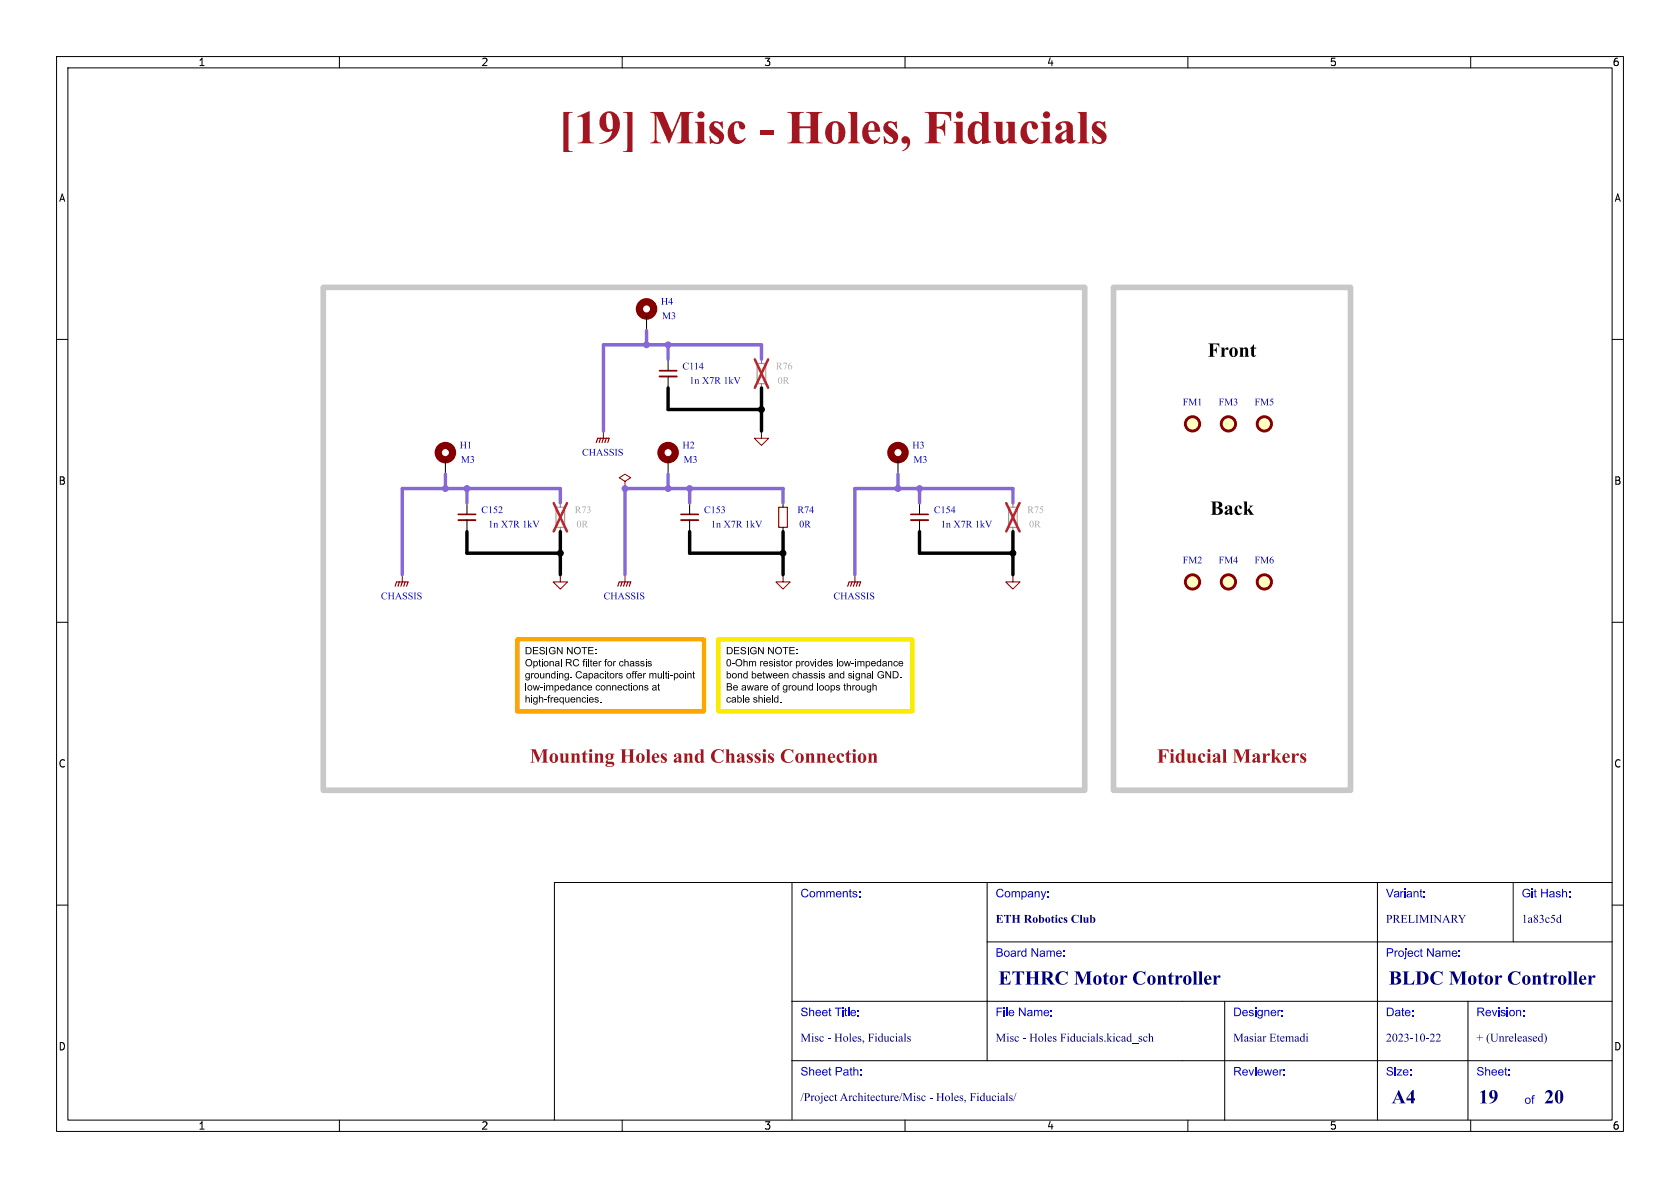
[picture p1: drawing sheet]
<svg xmlns="http://www.w3.org/2000/svg" width="297mm" height="210mm" viewBox="0 0 297 210" stroke-linecap="round" stroke-linejoin="round" font-family="sans-serif">
<g fill="none" stroke="#000" stroke-width=".18">
<path d="M10 10h277v190h-277zM12 12h273v186h-273zM60 10v2M110 10v2M160 10v2M210 10v2M260 10v2M114.3 55.9v2.5M10 60h2M118.1 63.5v2M118.1 66.5v2.1M285 60h2"/>
<path d="M78.7 81.3v2.5M82.5 88.9v2M82.5 91.9v2.1M110.5 86.4h.1M118.1 81.3v2.5M121.9 88.9v2M121.9 91.9v2.1M138.4 88.9v.8M138.4 93.2v.8M158.7 81.3v2.5M162.6 88.9v2M162.6 91.9v2.1"/>
<path d="M10 110h2M285 110h2M140 156v42M174.5 156v31.5M243.5 156v42M267.5 156v10.5M285 156h-187v42M10 160h2M140 177h145M174.5 166.5h110.5M216.5 177v21M259.5 177v21"/>
<path d="M285 160h2M60 198v2M110 198v2M140 187.5h145M160 198v2M210 198v2M260 198v2"/>
</g>
<g fill="#ffffc2" stroke="#ffffc2" stroke-width=".18">
<circle cx="210.8" cy="102.9" r="1.27"/>
<circle cx="217.2" cy="74.9" r="1.27"/>
<circle cx="210.8" cy="74.9" r="1.27"/>
<circle cx="223.5" cy="74.9" r="1.27"/>
<circle cx="223.5" cy="102.9" r="1.27"/>
<circle cx="217.2" cy="102.9" r="1.27"/>
</g>
<g fill="none" stroke="#840000" stroke-width=".51">
<circle cx="210.8" cy="74.9" r="1.27"/>
<circle cx="217.2" cy="74.9" r="1.27"/>
<circle cx="223.5" cy="74.9" r="1.27"/>
<circle cx="210.8" cy="102.9" r="1.27"/>
<circle cx="217.2" cy="102.9" r="1.27"/>
<circle cx="223.5" cy="102.9" r="1.27"/>
</g>
<path d="M106.7 76.2v1.3M134.6 76.2v1.3h1.3l-1.3 1.2-1.3-1.2h1.3M110.5 85.1l1-.6-1-.7-1 .7 1 .6v1.3M71.1 101.6v1.3M99.1 101.6v1.3h1.2l-1.2 1.2-1.3-1.2h1.3M110.5 101.6v1.3M138.4 101.6v1.3h1.3l-1.3 1.2-1.2-1.2h1.2M151.1 101.6v1.3M179.1 101.6v1.3h1.2l-1.2 1.2-1.3-1.2h1.3" fill="none" stroke="#840000" stroke-width=".18"/>
<path d="M116.6 65.5h3M81 90.9h3.1M120.4 90.9h3M161 90.9h3.1" fill="none" stroke="#840000" stroke-width=".3"/>
<path d="M116.6 66.5h3M81 91.9h3.1M120.4 91.9h3M161 91.9h3.1" fill="none" stroke="#840000" stroke-width=".33"/>
<g fill="none" stroke="#840000" stroke-width="1.3">
<circle cx="114.3" cy="54.6" r="1.27"/>
<circle cx="78.7" cy="80" r="1.27"/>
<circle cx="118.1" cy="80" r="1.27"/>
<circle cx="158.7" cy="80" r="1.27"/>
</g>
<path d="M133.9 64.3h1.5v3.5h-1.5zM98.3 89.7h1.5v3.5h-1.5zM178.3 89.7h1.5v3.5h-1.5z" fill="none" stroke="#9c9b98" stroke-width=".2"/>
<path d="M134.6 63.5v.8M134.6 67.8v.8M99.1 88.9v.8M99.1 93.2v.8M179.1 88.9v.8M179.1 93.2v.8" fill="none" stroke="#7a7a77" stroke-width=".18"/>
<path d="M133.4 63.5l2.4 5M135.8 63.5l-2.4 5M97.9 88.9l2.3 5M100.2 88.9l-2.3 5M177.9 88.9l2.3 5M180.2 88.9l-2.3 5" fill="none" stroke="#e12e31" stroke-width=".46"/>
<g fill="none" stroke="#840000" stroke-width=".2">
<path d="M105.4 78.2l.3-.7h2l-.3 .7M106.2 77.5l-.3 .7M106.7 77.5l-.3 .7M107.2 77.5l-.3 .7M137.7 89.7h1.5v3.5h-1.5zM69.8 103.6l.3-.7h2l-.2 .7M70.6 102.9l-.2 .7M71.1 102.9l-.2 .7M71.6 102.9l-.2 .7M109.2 103.6l.3-.7h2l-.2 .7M110 102.9l-.3 .7M110.5 102.9l-.3 .7"/>
<path d="M111 102.9l-.3 .7M149.9 103.6l.2-.7h2l-.2 .7M150.6 102.9l-.2 .7M151.1 102.9l-.2 .7M151.6 102.9l-.2 .7"/>
</g>
<path d="M114.3 58.4v2.6M118.1 61v2.5M134.6 63.5v-2.5h-27.9v15.2M78.7 83.8v2.6M82.5 86.4v2.5M99.1 88.9v-2.5h-28v15.2M118.1 83.8v2.6M121.9 86.4v2.5M138.4 88.9v-2.5h-27.9v15.2M158.7 83.8v2.6M162.6 86.4v2.5M179.1 88.9v-2.5h-28v15.2" fill="none" stroke="#8b67d5" stroke-width=".61"/>
<path d="M118.1 68.6v3.8h16.5M134.6 68.6v7.6M82.5 94v3.8h16.6M99.1 94v7.6M121.9 94v3.8h16.5M138.4 94v7.6M162.6 94v3.8h16.5M179.1 94v7.6" fill="none" stroke="#000" stroke-width=".61"/>
<path d="M91.4 113h33.1v12.7h-33.1z" fill="none" stroke="#ffa500" stroke-width=".8"/>
<g fill="#000">
<path d="M92.9 114.4h.5a.64 .64 0 0 1 .6 .6 .64 .64 0 0 1-.6 .7h-.5v-.2h.5a.49 .49 0 0 0 .4-.5 .49 .49 0 0 0-.4-.5h-.3v1h-.2zM93 116.7a.63 .63 0 0 1 1 .1 .63 .63 0 0 1-.3 .9 .63 .63 0 0 1-.8-.5h.2a.47 .47 0 0 0 .6 .4 .47 .47 0 0 0 .1-.8l-.5-.1-.2 .2v.3h-.2zM94.2 114.4h.9v.1h-.7v.4h.7v.2h-.7v.4h.8v.2h-1zM95.5 114.5l.6-.1 .2 .3h-.1a.27 .27 0 0 0-.4-.3 .27 .27 0 0 0-.2 .4l.3 .1a.43 .43 0 0 1 .4 .6 .43 .43 0 0 1-.7 .1l-.3-.3 .2-.1a.33 .33 0 0 0 .3 .3 .33 .33 0 0 0 .4-.3l-.7-.3zM95.3 116.6l.2-.1v.4h.1v.1h-.1v.5l.1 .3a.23 .23 0 0 1-.2 0 .23 .23 0 0 1-.1-.3v-.5h-.1zM95.8 116.5h.1v.2h-.1zM96.6 114.4h.2v1.3h-.2zM97.2 114.5l.6-.1 .3 .2 .1 .1-.2 .1a.49 .49 0 0 0-.7-.1 .49 .49 0 0 0 0 .7 .49 .49 0 0 0 .7 0v-.2h-.3v-.2h.5v.5a.69 .69 0 0 1-1 0 .69 .69 0 0 1 0-1zM97.5 119.1l.3-.1 .2 .1v-.5h.2v1.3h-.2v-.1l-.1 .1h-.3l-.2-.3 .2-.1a.29 .29 0 0 0 .3 .3 .29 .29 0 0 0 .1-.5l-.3-.2-.1 .4h-.2zM98.5 114.4h.1l.7 1v-1h.2v1.3h-.2l-.7-1v1h-.1zM99.1 116.5h.2v1.3h-.2zM100.2 114.4h.2l.7 1v-1h.1v1.3h-.1l-.7-1v1h-.2z"/>
<path d="M100 116.5h.6a.35 .35 0 0 1 .5 .3 .35 .35 0 0 1-.4 .4l.5 .6h-.2l-.4-.5-.2-.1h-.2v.6h-.2v-.7l.9-.1a.21 .21 0 0 0-.1-.3 .21 .21 0 0 0-.2-.1h-.4v.5h-.2zM101.6 114.5a.63 .63 0 0 1 1 .1 .63 .63 0 0 1-.3 1 .63 .63 0 0 1-.8-.6h.1a.47 .47 0 0 0 .7 .5 .47 .47 0 0 0 .1-.8l-.5-.2-.2 .2-.1 .3h-.1zM101.4 116.7l.7-.2 .2 .3-.1 .1a.45 .45 0 0 0-.6-.2 .45 .45 0 0 0-.1 .7l.4 .3 .2-.1 .1-.3 .2 .1a.62 .62 0 0 1-1 .3 .62 .62 0 0 1 0-1zM101.9 118.8l.6-.2 .3 .3-.1 .1a.45 .45 0 0 0-.6-.1 .45 .45 0 0 0-.1 .7l.4 .2 .2-.1 .1-.2h.2a.62 .62 0 0 1-1 .3 .62 .62 0 0 1 0-1zM103.2 116.6l.3-.1-.2 .2 .2 .3h-.2v.8h-.2v-.8h-.1zM102.8 114.4h1v.1h-.4v1.2h-.2v-1.2h-.4zM103.6 116.5h.1v.2h-.1zM104 116.5h.1v1.3h-.1zM104 114.4h.9v.1h-.7v.4h.7v.2h-.7v.4h.7v.2h-.9zM104.4 116.6l.1-.1v.4h.2v.1h-.2v.5l.2 .3a.23 .23 0 0 1-.2 0 .23 .23 0 0 1-.1-.3v-.5h-.1zM105.2 114.7h.2v.2h-.2zM105.2 115.5h.2v.2h-.2z"/>
<path d="M107 116.6l.4-.1-.3 .2 .2 .3h-.2v.8h-.1v-.8h-.2zM107.4 118.8l.1-.1v.3h.2v.1h-.2v.6l.2 .2a.23 .23 0 0 1-.3 0 .23 .23 0 0 1 0-.3v-.5h-.2zM110.4 116.5h.1v.5l.3-.2 .3 .2v.8h-.1v-.7l-.2-.1-.2 .1-.1 .7h-.1zM111.9 118.7l.3-.1-.2 .3 .1 .2h-.1v.8h-.2v-.8h-.1zM112.3 118.7l.4-.1-.3 .3 .2 .2h-.2v.8h-.1v-.8h-.2zM114.1 116.5h.2v.2h-.2zM117.3 118.6h.1v1.3h-.1zM117.7 118.8l.1-.1v.3h.2v.1h-.2v.6l.2 .2a.23 .23 0 0 1-.2 0 .23 .23 0 0 1-.1-.3v-.5h-.1zM118.2 118.6h.1v.2h-.1zM121.1 118.6h.2v.2h-.2zM122.5 118.8l.2-.1v.3h.1v.1h-.1v.6l.2 .2a.23 .23 0 0 1-.3 0 .23 .23 0 0 1-.1-.3v-.5h-.1zM128.5 118.6h.1v.5a.42 .42 0 0 1 .7 .4 .42 .42 0 0 1-.7 .3v.1h-.1v-.4h.1a.29 .29 0 0 0 .4 .3 .29 .29 0 0 0 .1-.5l-.3-.2-.2 .4h-.1z"/>
<path d="M128.6 116.6l.2-.1a.71 .71 0 0 1 .5 .7 .71 .71 0 0 1-.5 .6 .51 .51 0 0 1-.4-.6h.2a.3 .3 0 0 0 0 .4 .3 .3 0 0 0 .4 0l.1-.3a.41 .41 0 0 0 0-.4 .41 .41 0 0 0-.4-.2l-.1 .5h-.2zM128.5 114.4h.4a.64 .64 0 0 1 .6 .6 .64 .64 0 0 1-.6 .7h-.4v-.2h.4a.49 .49 0 0 0 .5-.5 .49 .49 0 0 0-.5-.5h-.2v1h-.2zM129.8 114.4h.9v.1h-.8v.4h.7v.2h-.7v.4h.8v.2h-.9zM130.2 116.7a.63 .63 0 0 1 1 .1 .63 .63 0 0 1-.3 .9 .63 .63 0 0 1-.9-.5h.2a.47 .47 0 0 0 .7 .4 .47 .47 0 0 0 .1-.8l-.5-.1-.3 .2v.3h-.2zM131 114.5l.6-.1 .3 .3h-.2a.27 .27 0 0 0-.3-.3 .27 .27 0 0 0-.2 .4l.2 .1a.43 .43 0 0 1 .5 .6 .43 .43 0 0 1-.7 .1l-.3-.3 .2-.1a.33 .33 0 0 0 .3 .3 .33 .33 0 0 0 .3-.3l-.7-.3zM131.4 116.5h.2v.5l.3-.2 .2 .2 .1 .8h-.2v-.7l-.2-.1-.2 .1v.7h-.2zM132.2 114.4h.1v1.3h-.1zM131.5 119.1l.3-.1 .2 .1v-.5h.2v1.3h-.2v-.1l-.1 .1h-.3l-.2-.3 .1-.1a.29 .29 0 0 0 .4 .3 .29 .29 0 0 0 .1-.5l-.3-.2-.2 .4h-.1zM132.9 118.6h.2v.5a.42 .42 0 0 1 .6 .4 .42 .42 0 0 1-.6 .3v.1h-.2v-.4h.2a.29 .29 0 0 0 .3 .3 .29 .29 0 0 0 .1-.5l-.2-.2-.2 .4h-.2zM132.8 114.5l.6-.1 .3 .2 .1 .1-.2 .1a.49 .49 0 0 0-.7-.1 .49 .49 0 0 0-.1 .7 .49 .49 0 0 0 .7 0l.1-.2h-.4v-.2h.6v.5a.69 .69 0 0 1-1 0 .69 .69 0 0 1 0-1zM134 114.4h.2l.7 1v-1h.1v1.3h-.2l-.6-1v1h-.2zM134.9 118.8l.2-.1v.3h.1v.1h-.1v.6l.2 .2a.23 .23 0 0 1-.3 0 .23 .23 0 0 1-.1-.3v-.5h-.1z"/>
<path d="M135.8 114.4h.2l.6 1v-1h.2v1.3h-.2l-.6-1v1h-.2zM136.9 116.5h.1v.2h-.1zM137.2 114.5a.63 .63 0 0 1 1 .1 .63 .63 0 0 1-.3 1 .63 .63 0 0 1-.9-.6h.2a.47 .47 0 0 0 .7 .5 .47 .47 0 0 0 .1-.8l-.5-.2-.2 .2-.1 .3h-.2zM138.2 116.6l.1-.1v.4h.2v.1h-.2v.5l.2 .3a.23 .23 0 0 1-.3 0 .23 .23 0 0 1 0-.3v-.5h-.1zM138.4 114.4h1v.1h-.4v1.2h-.2v-1.2h-.4zM139.5 114.4h1v.1h-.8v.4h.7v.2h-.7v.4h.8v.2h-1zM140.8 114.7h.1v.2h-.1zM140.8 115.5h.1v.2h-.1zM141 118.6h.2v.5l.2-.1 .3 .1 .1 .8h-.2v-.6l-.2-.2-.2 .1v.7h-.2zM144.2 116.5h.1v.2h-.1zM144.6 116.9l.3-.1 .2 .2v-.5h.2v1.3h-.1v-.1l-.2 .1-.3-.1-.2-.3 .2-.1a.29 .29 0 0 0 .3 .4 .29 .29 0 0 0 .1-.5l-.2-.2-.2 .3h-.2zM147.9 116.5h.2v1.3h-.2z"/>
<path d="M148.6 119.1l.2-.1 .3 .1v-.5h.2v1.3h-.2v-.1l-.2 .1h-.2l-.2-.3 .1-.1a.29 .29 0 0 0 .4 .3 .29 .29 0 0 0 .1-.5l-.3-.2-.2 .4h-.1zM151.2 116.5h.1v.2h-.1zM154.2 118.6h.2v1.3h-.2zM155.3 118.8l.6-.2 .3 .3 .1 .1h-.2a.49 .49 0 0 0-.7 0 .49 .49 0 0 0 0 .7 .49 .49 0 0 0 .7 0v-.3h-.4v-.1h.6v.4a.69 .69 0 0 1-1 .1 .69 .69 0 0 1 0-1zM155.1 116.9l.3-.1 .2 .2v-.5h.2v1.3h-.2v-.1l-.2 .1-.2-.1-.2-.3 .1-.1a.29 .29 0 0 0 .4 .4 .29 .29 0 0 0 .1-.5l-.3-.2-.2 .3h-.1zM156.5 118.6h.2l.7 1v-1h.1v1.3h-.1l-.7-1v1h-.2zM157.8 118.6h.5a.64 .64 0 0 1 .6 .7 .64 .64 0 0 1-.6 .6h-.5v-.1h.5a.49 .49 0 0 0 .4-.5 .49 .49 0 0 0-.4-.5h-.3v1h-.2zM92.9 120.8h.2v1.3h-.2zM92.9 122.9h.2v.5l.2-.2 .3 .2 .1 .8h-.2v-.7l-.2-.1-.2 .1v.7h-.2zM95.3 122.9h.1v.5l.3-.2 .3 .2v.8h-.1v-.7l-.2-.1-.2 .1-.1 .7h-.1zM97 123l.3-.1-.2 .2 .1 .3h-.1v.8h-.2v-.8h-.1zM100.1 121.2l.2-.1 .3 .1v-.4h.2v1.3h-.2v-.2l-.2 .2-.2-.1-.2-.3 .1-.1a.29 .29 0 0 0 .4 .3 .29 .29 0 0 0 .1-.5l-.3-.2-.2 .4h-.1z"/>
<path d="M111.1 120.9l.2-.1v.3h.1v.1h-.1v.6l.1 .2a.23 .23 0 0 1-.2 0 .23 .23 0 0 1-.1-.2v-.6h-.1zM116.3 120.9l.2-.1v.3h.2v.1h-.2v.6l.2 .2a.23 .23 0 0 1-.3 0 .23 .23 0 0 1-.1-.2v-.6h-.1zM128.5 120.8l.8 .1 .1 .3-.2 .2 .2 .2a.38 .38 0 0 1-.4 .5h-.5v-.2l.7-.1v-.3h-.5v.4h-.2v-.6h.4a.2 .2 0 0 0 .3-.1 .2 .2 0 0 0-.2-.3h-.3v.4h-.2zM128.6 123.3h.4l.2 .2-.1 .1a.31 .31 0 0 0-.5-.1 .31 .31 0 0 0 0 .4 .31 .31 0 0 0 .4 .1l.1-.2 .1 .1a.45 .45 0 0 1-.7 .2 .45 .45 0 0 1 .1-.8zM129.4 123.3h.2a.38 .38 0 0 1 .5 .1 .38 .38 0 0 1 0 .4l.1 .4-.2-.1-.5 .1-.2-.2v-.1l.5 .1 .1-.3-.6 .2a.48 .48 0 0 1 .6-.3l-.1-.2-.5 .1zM130.3 122.9h.2v.5a.42 .42 0 0 1 .6 .3 .42 .42 0 0 1-.6 .4v.1h-.2v-.5h.2a.29 .29 0 0 0 .4 .4 .29 .29 0 0 0 .1-.5l-.3-.2-.2 .3h-.2zM131.3 122.9h.2v1.3h-.2zM131.8 123.4l.1-.1a.43 .43 0 0 1 .5 0 .43 .43 0 0 1 .1 .5h-.7l.2 .3 .5-.2a.44 .44 0 0 1-.5 .3 .44 .44 0 0 1-.3-.6h.7l-.3-.2-.4 .2zM133.2 123.3h.5l.2 .2h-.2a.18 .18 0 0 0-.2-.2 .18 .18 0 0 0-.1 .3h.1a.33 .33 0 0 1 .3 .5 .33 .33 0 0 1-.5 0l-.2-.2h.2a.2 .2 0 0 0 .2 .2 .2 .2 0 0 0 .2-.3 .36 .36 0 0 1-.5-.4zM134.1 122.9h.2v.5l.2-.2 .3 .2v.8h-.1v-.7l-.2-.1-.2 .1v.7h-.2zM135.1 123.3h.1v.9h-.1zM135.5 123.4l.2-.1a.43 .43 0 0 1 .4 0 .43 .43 0 0 1 .2 .5h-.7l.2 .3 .5-.2a.44 .44 0 0 1-.6 .3 .44 .44 0 0 1-.3-.6h.7l-.2-.2-.5 .2z"/>
<path d="M136.5 122.9h.1v1.3h-.1zM137.6 120.8h.3l-.2 .2 .1 .2h-.2v.9h-.1v-.9h-.1zM136.9 123.3l.3-.1 .2 .2v-.5h.2v1.3h-.1v-.1l-.2 .1-.3-.1-.2-.3 .2-.1a.29 .29 0 0 0 .3 .4 .29 .29 0 0 0 .1-.5l-.2-.2-.2 .3h-.2zM137.9 124h.2v.2h-.2zM143.1 121.2l.2-.1 .3 .1v-.4h.1v1.3h-.1v-.2l-.2 .2-.3-.1-.2-.3 .2-.1a.29 .29 0 0 0 .4 .3 .29 .29 0 0 0 .1-.5l-.3-.2-.2 .4h-.2zM144.5 120.8h.1v1.3h-.1zM149.2 120.9l.2-.1v.3h.1v.1h-.1v.6l.2 .2a.23 .23 0 0 1-.3 0 .23 .23 0 0 1-.1-.2v-.6h-.1zM149.7 120.8h.2v.4l.2-.1 .3 .2 .1 .8h-.2v-.7l-.2-.2-.2 .2v.7h-.2zM154.2 120.8h.2v.4l.3-.1 .3 .2v.8h-.2v-.7l-.2-.2-.2 .2v.7h-.2z"/>
</g>
<path d="M127 113h34.3v12.7h-34.3z" fill="none" stroke="#faec00" stroke-width=".8"/>
<path d="M57.1 50.8h134.7v88.9h-134.7zM196.8 50.8h42v88.9h-42z" fill="none" stroke="#c8c8c8" stroke-width="1"/>
<g fill="#000" stroke="#000" stroke-width=".18">
<circle cx="134.6" cy="72.4" r=".52"/>
<circle cx="99.1" cy="97.8" r=".52"/>
<circle cx="138.4" cy="97.8" r=".52"/>
<circle cx="179.1" cy="97.8" r=".52"/>
</g>
<g fill="#8b67d5" stroke="#8b67d5" stroke-width=".18">
<circle cx="118.1" cy="86.4" r=".52"/>
<circle cx="121.9" cy="86.4" r=".52"/>
<circle cx="158.8" cy="86.4" r=".52"/>
<circle cx="162.6" cy="86.4" r=".52"/>
<circle cx="118.1" cy="61" r=".52"/>
<circle cx="114.3" cy="61" r=".52"/>
<circle cx="78.7" cy="86.4" r=".52"/>
<circle cx="82.6" cy="86.4" r=".52"/>
<circle cx="110.5" cy="86.4" r=".52"/>
</g>
<text font-size="8.4" fill="#a21622" x="98.7" y="27.5">[19]Misc- Holes,Fiducials</text>
<g font-size="3.5">
<text x="213.5" y="63.5">Front</text>
<text x="214" y="91.4">Back</text>
</g>
<g font-size="3.5" fill="#a21622">
<text x="93.7" y="135.3">MountingHolesandChassisConnection</text>
<text x="204.5" y="135.3">FiducialMarkers</text>
</g>
<g font-size="3.5" fill="#00007f">
<text x="176.5" y="174.9">ETHRC Motor Controller</text>
<text x="245.5" y="174.9">BLDC Motor Controller</text>
<text x="246" y="195.9">A4</text>
<text x="261.4" y="196">19</text>
<text x="273" y="196">20</text>
</g>
<g font-size="2.1" fill="#00f">
<text x="141.5" y="159.2">Comments:</text>
<text x="176" y="159.2">Company:</text>
<text x="245" y="159.2">Variant:</text>
<text x="269" y="159.2">Git Hash:</text>
<text x="176" y="169.7">Board Name:</text>
<text x="245" y="169.7">Project Name:</text>
<text x="141.5" y="180.2">Sheet Title:</text>
<text x="176" y="180.2">File Name:</text>
<text x="218" y="180.2">Designer:</text>
<text x="245" y="180.2">Date:</text>
<text x="261" y="180.2">Revision:</text>
<text x="141.5" y="190.7">Sheet Path:</text>
<text x="218" y="190.7">Reviewer:</text>
<text x="245" y="190.7">Size:</text>
<text x="261" y="190.7">Sheet:</text>
<text x="269.5" y="195.7">of</text>
</g>
<g font-size="2.1" fill="#00007f">
<text x="176" y="163.7">ETH RoboticsClub</text>
<text x="245" y="163.7">PRELIMINARY</text>
<text x="269" y="163.7">1a83c5d</text>
<text x="141.5" y="184.7">Misc - Holes,Fiducials</text>
<text x="176" y="184.7">Misc - HolesFiducials.kicad_sch</text>
<text x="218" y="184.7">MasiarEtemadi</text>
<text x="245" y="184.7">2023-10-22</text>
<text x="261" y="184.7">+ (Unreleased)</text>
<text x="141.5" y="195.2">/ProjectArchitecture/Misc- Holes,Fiducials/</text>
</g>
<g font-size="1.8">
<text x="35" y="11.9">1</text>
<text x="85" y="11.9">2</text>
<text x="135" y="11.9">3</text>
<text x="185" y="11.9">4</text>
<text x="235" y="11.9">5</text>
<text x="285" y="11.9">6</text>
<text x="10.3" y="35.9">A</text>
<text x="285.3" y="35.9">A</text>
<text x="10.3" y="85.9">B</text>
<text x="285.3" y="85.9">B</text>
<text x="92.8" y="118.5">Optional RC filter for chassis</text>
<text x="128.4" y="118.5">0-Ohm resistor provides low-impedance</text>
<text x="92.8" y="120.6">grounding. Capacitors offer multi-point</text>
<text x="92.8" y="122.8">low-impedance connections at</text>
<text x="92.8" y="124.9">high-frequencies.</text>
<text x="128.4" y="120.6">bond between chassis and signal GND.</text>
<text x="128.4" y="122.8">Be aware of ground loops through</text>
<text x="10.3" y="135.9">C</text>
<text x="285.3" y="135.9">C</text>
<text x="10.3" y="185.9">D</text>
<text x="285.3" y="185.9">D</text>
<text x="35" y="199.9">1</text>
<text x="85" y="199.9">2</text>
<text x="135" y="199.9">3</text>
<text x="185" y="199.9">4</text>
<text x="235" y="199.9">5</text>
<text x="285" y="199.9">6</text>
</g>
<g font-size="1.8" fill="#0000c2">
<text x="116.8" y="54.3">H4</text>
<text x="117" y="56.9">M3</text>
<text x="120.6" y="65.8">C114</text>
<text x="121.9" y="68.3">1nX7R 1kV</text>
<text x="209.1" y="72.1">FM1</text>
<text x="215.4" y="72.1">FM3</text>
<text x="221.8" y="72.1">FM5</text>
<text x="81.3" y="79.7">H1</text>
<text x="81.5" y="82.3">M3</text>
<text x="102.9" y="81">CHASSIS</text>
<text x="120.6" y="79.7">H2</text>
<text x="120.9" y="82.3">M3</text>
<text x="161.3" y="79.7">H3</text>
<text x="161.5" y="82.3">M3</text>
<text x="85.1" y="91.2">C152</text>
<text x="86.3" y="93.7">1nX7R 1kV</text>
<text x="124.5" y="91.2">C153</text>
<text x="125.7" y="93.7">1nX7R 1kV</text>
<text x="141" y="91.2">R74</text>
<text x="141.3" y="93.7">0R</text>
<text x="165.1" y="91.2">C154</text>
<text x="166.3" y="93.7">1nX7R 1kV</text>
<text x="209.1" y="100">FM2</text>
<text x="215.4" y="100">FM4</text>
<text x="221.8" y="100">FM6</text>
<text x="67.3" y="106.4">CHASSIS</text>
<text x="106.7" y="106.4">CHASSIS</text>
<text x="147.4" y="106.4">CHASSIS</text>
</g>
<g font-size="1.8" fill="#abaaa8">
<text x="137.2" y="65.8">R76</text>
<text x="137.5" y="68.3">0R</text>
<text x="101.6" y="91.2">R73</text>
<text x="101.9" y="93.7">0R</text>
<text x="181.6" y="91.2">R75</text>
<text x="181.9" y="93.7">0R</text>
</g>
</svg>
